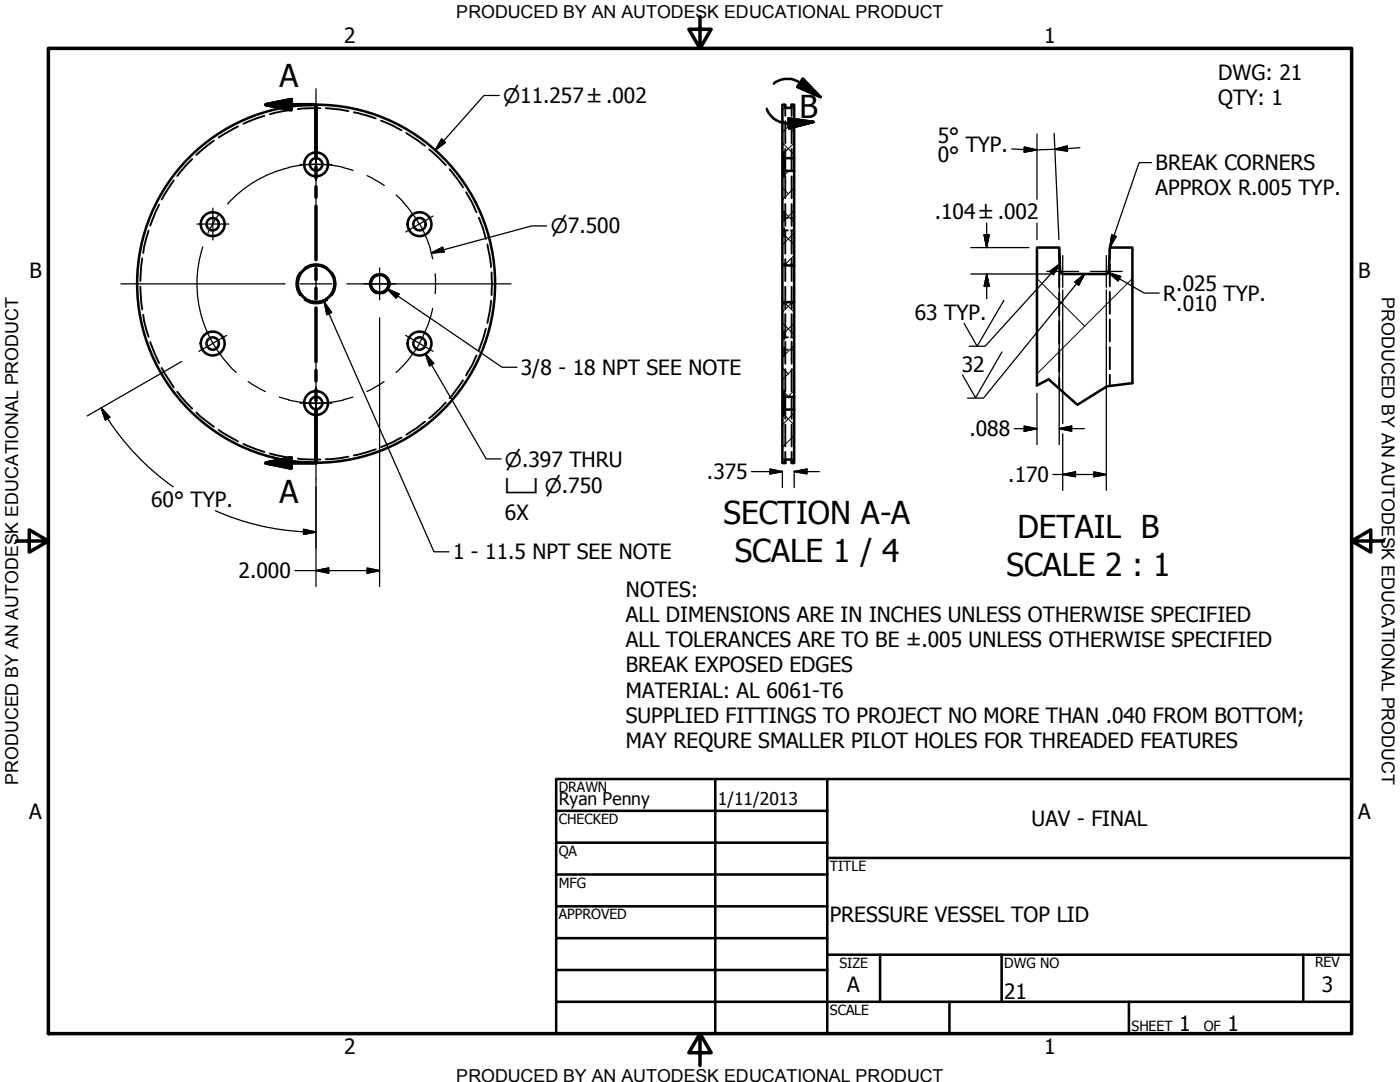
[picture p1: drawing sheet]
<svg xmlns="http://www.w3.org/2000/svg" width="279mm" height="216mm" viewBox="0 0 279 216" stroke-linecap="round" stroke-linejoin="round" font-family="sans-serif">
<!-- layer: Hidden (ANSI) -->
<g fill="none" stroke="#000" stroke-width=".38">
<path d="M34.7 36l-2.4 3.8M38.4 31.8l-3 3.3M42.7 28.1l-3.5 2.8M47.5 25.2l-3.9 2.2M52.8 23.1l-4.2 1.6M58.3 21.9l-4.5 .9M63.9 21.6l-4.5 .2M65 21.6l4.5 .6M70.6 22.4l4.4 1.2M76 24.1l4.1 1.9M81.1 26.5l3.7 2.6M85.7 29.8l1.9 1.7 1.4 1.5"/>
<path d="M89.7 33.8l2.7 3.6M93 38.4l2.1 4M156.7 20.9v2.2M156.7 24.2v4.4M156.7 29.7v4.4M156.7 35.2v4.4M158 20.9v2.2M158 24.2v4.4M158 29.7v4.4M158 35.2v4.4M28 57.2l.4 4.5M28.4 51.6l-.4 4.5"/>
<path d="M29.7 46l-.9 3.2-.2 1.3M31.7 40.8l-1.7 4.2M95.6 43.4l.8 2.2 .6 2.1M97.3 48.8l.7 4.5M98.1 54.4v4.5M156.1 47.1h.2M156.1 42.4h.2M156.4 42.4h.1v1.5M156.5 45.5v1.6h-.1M156.5 46h.7M156.5 43.5h.7M156.7 40.7v4.4"/>
<path d="M156.7 46.2v4.4M156.7 51.7v4.4M156.7 57.2v4.4M157.9 46h.6M157.9 43.5h.6M158 40.7v4.4M158 46.2v4.4M158 51.7v4.4M158 57.2v4.4M211.4 49.4v2.2M211.4 52.8v4.5M211.4 58.4v4.5"/>
<path d="M221.5 49.4v2.2M221.5 52.7v4.5M221.5 58.2v4.4M28.6 62.8l.2 1.3 .9 3.1M30 68.3l1.7 4.2M32.3 73.4l2.4 3.9M35.4 78.2l3 3.3M92.4 75.9l-2.7 3.5M95.1 70.9l-2.1 4M97 65.6l-1.4 4.2M98 60l-.7 4.5M156.1 70.9h.2"/>
<path d="M156.1 66.2h.2M156.4 66.2h.1v1.6M156.5 69.3v1.6h-.1M156.5 69.8h.7M156.5 67.3h.7M156.7 62.7v4.4M156.7 68.2v4.4M156.7 73.7v4.4M156.7 79.2v4.4M157.9 69.8h.6M157.9 67.3h.6M158 62.7v4.4"/>
<path d="M158 68.2v4.4M158 73.7v4.4M158 79.2v4.4M211.4 64.1v4.5M211.4 69.7v4.5M211.4 75.3v2.3M221.5 63.8v4.3M221.5 69.3v4.4M221.5 74.8v2.2M39.2 82.3l.7 .8 2.8 2.1M43.6 85.8l3.9 2.3M48.6 88.6l4.2 1.6"/>
<path d="M53.8 90.5l4.5 .9M59.4 91.5l4.5 .2M69.5 91.1l-1.7 .3-2.8 .2M75 89.7l-4.4 1.2M80.1 87.3l-4.1 1.9M84.8 84.1l-3.7 2.6M89 80.3l-1.4 1.5-1.9 1.6M156.7 84.7v4.4M156.7 90.2v2.2M158 84.7v4.4M158 90.2v2.2"/>
</g>
<!-- layer: Visible (ANSI) -->
<g fill="none" stroke="#000" stroke-width=".51">
<path d="M156.1 30.4v4.8M156.5 34.1h2v18.9l-2.4-.1v-17.7h.4zM156.5 31.6v2.5M156.7 21.5v-.6h-.6v9.5h.4v1.2h2v-10.7h-.5l-.1 .6M157.9 21.5h-1.1M157.9 21.5h.1M158.5 31.6v2.5M27.4 56.6a35.7 35.7 0 0 1 52.9-31.3 35.7 35.7 0 0 1 2 61.4 35.7 35.7 0 0 1-54.8-27.6l-.1-2.5M156.1 52.9v7.4M158.5 53v7.3M211.6 54.2l-.2-4.8h-4.5v27.5M211.6 54.2l.1 .2 .4 .3"/>
<path d="M221.3 54.2l-.3 .4-.2 .1h-8.7M221.3 54.2l.2-4.8h4.5v27.1M156.1 60.3h2.4v18.9h-2v-1.2h-.4zM156.1 78v4.8M156.5 79.2v2.5M158.5 79.2v2.5M156.7 91.8v.6h-.6v-9.6h.4v-1.1h2v10.7h-.5l-.1-.6M156.8 91.7h1.1M156.8 91.8h.1"/>
<circle cx="63.1" cy="32.8" r="1.24"/>
<circle cx="63.1" cy="32.8" r="2.38"/>
<circle cx="42.4" cy="44.7" r="1.24"/>
<circle cx="42.4" cy="44.7" r="2.38"/>
<circle cx="63.1" cy="56.6" r="3.7"/>
<circle cx="75.8" cy="56.6" r="1.75"/>
<circle cx="75.8" cy="56.6" r="1.87"/>
<circle cx="83.7" cy="44.7" r="1.24"/>
<circle cx="83.7" cy="44.7" r="2.38"/>
<circle cx="42.4" cy="68.5" r="1.24"/>
<circle cx="42.4" cy="68.5" r="2.38"/>
<circle cx="83.7" cy="68.5" r="1.24"/>
<circle cx="83.7" cy="68.5" r="2.38"/>
<circle cx="63.1" cy="80.4" r="1.24"/>
<circle cx="63.1" cy="80.4" r="2.38"/>
</g>
<!-- layer: Hidden Narrow (ANSI) -->
<path d="M59.8 54.3a4 4 0 0 0 0 4.7M60.7 53.4a4 4 0 0 1 4.7 0M60.7 59.9a4 4 0 0 0 4.7 0M66.3 54.3a4 4 0 0 1 0 4.7M75.1 54.7a2.08 2.08 0 0 0-1.4 1.9 2.08 2.08 0 0 0 1.4 2M76.4 54.7a2.06 2.06 0 0 1 1.5 1.9 2.06 2.06 0 0 1-1.5 2M156.1 52.6h.8M157.7 52.7h.8M156.9 60.6h-.8M157.7 60.6h.8" fill="none" stroke="#000" stroke-width=".25"/>
<!-- layer: Break Line (ANSI) -->
<path d="M226 76.5l-5.1 .6-5.9 3.7-5.7-5.1-2.4 1.2" fill="none" stroke="#000" stroke-width=".51"/>
<!-- layer: Section Line (ANSI) -->
<path d="M53.1 20.9l5-1v2zM53.1 20.9h10v10.7M63.1 33.3v2.2M63.1 37.3v2.1M63.1 41.1v10.7M63.1 53.6v2.2M63.1 57.5v2.2M63.1 61.5v10.6M63.1 73.9v2.1M63.1 77.8v2.1M53.1 92.4l5-1v2zM63.1 81.7v10.7h-10" fill="none" stroke="#000" stroke-width=".7"/>
<path d="M53.1 20.9l5-1zM53.1 20.9l5-1v2zM53.1 92.4l5-1zM53.1 92.4l5-1v2z" fill="#000" stroke="#000" stroke-width=".7"/>
<!-- layer: Detail Boundary (ANSI) -->
<path d="M154.4 16.7a4.3 4.3 0 0 1 5.3-.2l4.1 2.9M160.2 15.7l3.6 3.7-4.7-2.1zM153 21.7a4.3 4.3 0 0 0 4.4 2.9l5-.3M157.4 23.6l5 .7-4.9 1.3z" fill="none" stroke="#000" stroke-width=".51"/>
<path d="M159.1 17.3l4.7 2.1zM160.2 15.7l3.6 3.7-4.7-2.1zM157.5 25.6l4.9-1.3zM157.4 23.6l5 .7-4.9 1.3z" fill="#000" stroke="#000" stroke-width=".51"/>
<!-- layer: Border (ANSI) -->
<path d="M9.7 9.7h260v196.5h-260zM139.7 3.3v6.4l-2.2-3.9h4.4l-2.2 3.9M3.3 107.9h6.4l-3.9-2.2v4.5l3.9-2.3M269.7 107.9l3.9 2.3v-4.5l-3.9 2.2h6.4M139.7 206.2l2.2 3.9h-4.4l2.2-3.9v6.4" fill="none" stroke="#000" stroke-width=".7"/>
<!-- layer: Title (ANSI) -->
<g fill="none" stroke="#000" stroke-width=".51">
<path d="M111 155.4h158.7v50.8h-158.7zM142.7 155.4v50.8M165.1 155.4v50.8M111 161.8h54.1M111 168.1h54.1M111 174.5h54.1M165.1 171.2h104.6M111 180.8h54.1M111 187.2h54.1M111 193.5h54.1M111 199.9h158.7M165.1 190.5h104.6"/>
<path d="M175.6 190.5v9.4M189.5 199.9v6.3M199.9 190.5v9.4M225.3 199.9v6.3M260.1 190.5v9.4"/>
</g>
<!-- layer: Hatch (ANSI) -->
<g fill="none" stroke="#000" stroke-width=".2">
<path d="M156.1 37.5l1.3 1.2M156.1 24l2.4 2.4M156.2 28.6l2.3 2.3M156.3 35.2l-.2 .2M156.7 21.3l-.6 .6M157.4 34.1l-.9 .9M158.4 35.3l.1 .1M158.5 37.5l-2.4 2.4M158.5 28.5l-2 2M158.5 24l-2.4 2.4M156.1 42l2.4 2.4M156.2 46.5l2.3 2.3"/>
<path d="M158.5 50.9l-2 2.1M158.5 46.5l-2.4 2.3M158.5 42l-2.4 2.4M206.9 55.6l9.6 9.5M226 55.6l-19.1 19M156.1 77.9l.2 .1M156.1 73.4l1.3 1.2M156.2 64.5l2.3 2.3M156.5 78.3l.9 .9M156.5 60.3l2 2M158.2 60.3l-2.1 2M158.4 71.2l.1 .1"/>
<path d="M158.5 77.9l-1.3 1.3M158.5 73.4l-2.4 2.4M158.5 68.9l-2.4 2.4M158.5 64.5l-2.4 2.3M156.1 91.4l.6 .5M156.5 82.8l2 2M158.4 89.2l.1 .1M158.5 91.4l-.6 .5M158.5 86.9l-2.4 2.4M158.5 82.4l-2.4 2.4"/>
</g>
<!-- layer: Symbol (ANSI) -->
<g fill="none" stroke="#000" stroke-width=".25">
<path d="M229.8 32.4h-2.5l-5.8 17M77.3 57.7l2.3 1-.5 .8zM77.3 57.7l22.9 15.6h3M200.3 59.9l-5.3 9.2-2.6-4.6M209.6 54l1.9-1.4-.8 1.4M209.6 54.2l.6 .6 .4-.6M210.1 54.2l-13.5 14.9h-3.2M211.5 52.6l-1.3 1.4M214.5 56.3l2-1.6-1.2 2.2zM216.5 54.7l-20.2 24.7h-3.2M221.9 46.9l.9 .3-1.3 2.2zM64.7 60.3l1.5 2.1-1 .4z"/>
<path d="M64.7 60.3l21.9 49.8h3M84.9 70.6l1.7 1.9-.9 .5zM84.9 70.6l12.1 21h3M200 70.2l-5.3 9.2-2.6-4.6"/>
</g>
<path d="M77.3 57.7l2.3 1zM77.3 57.7l2.3 1-.5 .8zM211.5 52.6l-1.3 2.2zM209.5 54.2l2-1.6-1.3 2.2zM216.5 54.7l-1.2 2.2zM214.5 56.3l2-1.6-1.2 2.2zM221.9 46.9l-.4 2.5zM221.9 46.9l.9 .3-1.3 2.2zM64.7 60.3l1.5 2.1zM64.7 60.3l1.5 2.1-1 .4zM84.9 70.6l1.7 1.9zM84.9 70.6l1.7 1.9-.9 .5z" fill="#000" stroke="#000" stroke-width=".25"/>
<!-- layer: Center Mark (ANSI) -->
<g fill="none" stroke="#000" stroke-width=".25">
<path d="M63.1 17.7v32.8M59.9 32.8h6.3M63.1 29.7v6.3M24.1 56.6h32.8M39.3 44.7h6.4M42.5 41.5v6.4M59.9 56.6h6.3M63.1 53.5v6.3M69.2 56.6h32.8M72.6 56.6h6.3M75.8 53.5v6.3M86.4 43.1l-5.4 3.2"/>
<path d="M208.9 54.2h6.4M212.1 51v6.3M217.6 54.2h6.4M220.8 51v6.3M45.2 66.9l-5.5 3.2M63.1 77.3v6.3M63.1 62.8v32.8M81 66.9l5.4 3.2M59.9 80.5h6.3"/>
</g>
<!-- layer: Centerline (ANSI) -->
<g fill="none" stroke="#000" stroke-width=".25">
<path d="M57.6 33.5a23.8 23.8 0 0 0-12.2 7.2M63.1 32.8a23.8 23.8 0 0 1 5.5 .6M63.1 32.8a23.8 23.8 0 0 0-5.5 .6M68.6 33.5l1.8 .5M73.2 35l3.5 2M79 38.9l1.4 1.3M40.5 49.3a23.8 23.8 0 0 0 5.3 23.6M43.5 43l-2 3.5M80.4 40.3a23.8 23.8 0 0 1 3.3 4.4M83.7 44.7a23.8 23.8 0 0 1 2.2 5.1M85.9 49.8l.4 1.9M86.8 54.6v4"/>
<path d="M45.8 73l1.3 1.3M49.5 76.1l3.5 2M55.7 79.2l1.9 .5M57.6 79.8a23.8 23.8 0 0 0 11 0M70.4 79.2l-1.8 .5M76.7 76.1l-3.5 2M83.7 68.5a23.8 23.8 0 0 1-4.7 5.8M86.3 61.6l-.4 1.8a23.8 23.8 0 0 1-2.2 5.1"/>
</g>
<!-- layer: Dimension (ANSI) -->
<g fill="none" stroke="#000" stroke-width=".25">
<path d="M99.6 19h-3l-9.7 11M88.1 27.7l.8 .7-2 1.6zM204.4 29.3l2.5 .6-2.5 .5zM206.9 26.7v13.1M210.4 26.6l.9 21.2M210.5 29.8l2.5-.7v1.1zM215.5 29.5l-2.5 .2a69.9 69.9 0 0 1-11.1 0M86.1 50.5l2.2-1.2 .3 1zM109.1 45.1h-3l-20 5.4M193.7 49.4h11.7M193.7 54.7h16.5M196.4 46.9h1l-.5 2.5z"/>
<path d="M196.9 54.7l.5 2.5h-1zM196.9 44.5v4.9M196.9 54.7v4.9M206.9 44.5v3.3M211.4 51v1.6M211.4 54.3v34.4M212.1 57.8v26.7M220.8 57.8v40.1M221.2 54.4l2.4 .8-.5 .9zM221.2 54.4l7.1 4.1h3M36.3 72.1l-18.9 10.9M75.8 63.4v53.6"/>
<path d="M206.9 78.5v10.2M20.2 81.4l1.7 1.8-.9 .6zM20.2 81.4l1.3 2.2M21.5 83.5a49.6 49.6 0 0 0 13.1 13.6M63.1 95.6v21.4M150 94.1h6.1M153.7 93.6l2.4 .5-2.4 .5zM156.1 94v3.3M158.5 94.1l2.5-.5v1zM158.5 94.1h5M158.5 94v3.3M202.4 85.5h4.5"/>
<path d="M204.4 85l2.5 .5-2.5 .5zM210.1 94.7h10.7M211.4 85.5l2.5-.5v1zM211.4 85.5h5M212.1 94.7l2.5-.5v.9zM212.1 86.6v11.3M218.3 94.2l2.5 .5-2.5 .4zM43 101.9a49.6 49.6 0 0 0 20.1 4.3M58.9 113.9h16.9M60.6 105.6l2.5 .6-2.5 .4zM63.1 113.9l2.5-.6v1.1zM73.3 113.3l2.5 .6-2.5 .5z"/>
</g>
<g fill="#000" stroke="#000" stroke-width=".25">
<path d="M88.1 27.7l-1.2 2.3zM88.1 27.7l.8 .7-2 1.6zM204.4 30.4l2.5-.5zM204.4 29.3l2.5 .6-2.5 .5zM210.5 29.8l2.5-.7zM210.5 29.8l2.5-.7v1.1zM86.1 50.5l2.2-1.2zM86.1 50.5l2.2-1.2 .3 1zM196.4 46.9l.5 2.5zM196.4 46.9h1l-.5 2.5zM196.9 54.7l.5 2.5zM196.9 54.7l.5 2.5h-1z"/>
<path d="M221.2 54.4l2.4 .8zM221.2 54.4l2.4 .8-.5 .9zM20.2 81.4l1.7 1.8zM20.2 81.4l1.7 1.8-.9 .6zM153.7 94.6l2.4-.5zM153.7 93.6l2.4 .5-2.4 .5zM158.5 94.1l2.5-.5zM158.5 94.1l2.5-.5v1zM204.4 86l2.5-.5zM204.4 85l2.5 .5-2.5 .5zM211.4 85.5l2.5-.5zM211.4 85.5l2.5-.5v1z"/>
<path d="M212.1 94.7l2.5-.5zM212.1 94.7l2.5-.5v.9zM218.3 95.1l2.5-.4zM218.3 94.2l2.5 .5-2.5 .4zM60.6 106.6l2.5-.4zM60.6 105.6l2.5 .6-2.5 .4zM63.1 113.9l2.5-.6zM63.1 113.9l2.5-.6v1.1zM73.3 114.4l2.5-.5zM73.3 113.3l2.5 .6-2.5 .5z"/>
</g>
<g font-size="6.3">
<text x="55.8" y="17.4">A</text>
<text x="159.6" y="23.6">B</text>
<text x="55.8" y="100.5">A</text>
<text x="144.4" y="104.5">SECTION A-A</text>
<text x="203.1" y="107.3">DETAIL B</text>
<text x="146.6" y="112.1">SCALE 1 / 4</text>
<text x="200.9" y="114.9">SCALE 2 : 1</text>
</g>
<g font-size="4.2">
<text x="68.7" y="8.6">2</text>
<text x="208.4" y="8.6">1</text>
<text x="243.1" y="15.9">DWG: 21</text>
<text x="243.1" y="21">QTY: 1</text>
<text x="187.1" y="28.4">5°</text>
<text x="187.1" y="32.4">0°</text>
<text x="192.7" y="30.4">TYP.</text>
<text x="230.6" y="34">BREAK CORNERS</text>
<text x="230.6" y="39">APPROX R.005 TYP.</text>
<text x="186.6" y="43.6">.104 ±.002</text>
<text x="5.9" y="55.5">B</text>
<text x="234.8" y="58">.025</text>
<text x="271.1" y="55.5">B</text>
<text x="182.6" y="63.9">63 TYP.</text>
<text x="232.2" y="60">R</text>
<text x="234.8" y="62">.010</text>
<text x="244.2" y="60">TYP.</text>
<text x="103.9" y="74.8">3/8 - 18 NPT SEE NOTE</text>
<text x="192" y="74.2">32</text>
<text x="193.5" y="87.1">.088</text>
<text x="141.1" y="95.6">.375</text>
<text x="30.2" y="101.1">60° TYP.</text>
<text x="201.2" y="96.2">.170</text>
<text x="100.8" y="103.8">6X</text>
<text x="90.4" y="111.6">1 - 11.5 NPT SEE NOTE</text>
<text x="47.6" y="115.4">2.000</text>
<text x="124.9" y="119.1">NOTES:</text>
<text x="124.9" y="124.1">ALL DIMENSIONS ARE IN INCHES UNLESS OTHERWISE SPECIFIED</text>
<text x="124.9" y="129.2">ALL TOLERANCES ARE TO BE ±.005 UNLESS OTHERWISE SPECIFIED</text>
<text x="124.9" y="134.2">BREAK EXPOSED EDGES</text>
<text x="124.9" y="139.2">MATERIAL: AL 6061-T6</text>
<text x="124.9" y="144.2">SUPPLIED FITTINGS TO PROJECT NO MORE THAN .040 FROM BOTTOM;</text>
<text x="124.9" y="149.2">MAY REQURE SMALLER PILOT HOLES FOR THREADED FEATURES</text>
<text x="5.8" y="163.4">A</text>
<text x="205.9" y="164.8">UAV - FINAL</text>
<text x="271" y="163.4">A</text>
<text x="165.6" y="183.9">PRESSURE VESSEL TOP LID</text>
<text x="169.1" y="198">A</text>
<text x="263.8" y="198">3</text>
<text x="200.4" y="199.4">21</text>
<text x="235.3" y="205.7">1</text>
<text x="245" y="205.7">1</text>
<text x="68.7" y="210.3">2</text>
<text x="208.4" y="210.3">1</text>
</g>
<g font-size="4">
<text x="100.4" y="20.5">⌀11.257 ±.002</text>
<text x="109.9" y="46.5">⌀7.500</text>
<text x="100.8" y="93.1">⌀.397 THRU</text>
<text x="100.8" y="98.4">⌴ ⌀.750</text>
</g>
<g font-size="3.6">
<text x="91.1" y="3.6">PRODUCED BY AN AUTODESK EDUCATIONAL PRODUCT</text>
<text x="275.8" y="59.3" transform="rotate(90 275.8 59.3)">PRODUCED BY AN AUTODESK EDUCATIONAL PRODUCT</text>
<text x="3.6" y="156.6" transform="rotate(-90 3.6 156.6)">PRODUCED BY AN AUTODESK EDUCATIONAL PRODUCT</text>
<text x="91.1" y="215.9">PRODUCED BY AN AUTODESK EDUCATIONAL PRODUCT</text>
</g>
<g font-size="3.5">
<text x="111.5" y="160.6">Ryan Penny</text>
<text x="143.3" y="160.7">1/11/2013</text>
</g>
<g font-size="2.8">
<text x="111.5" y="158">DRAWN</text>
<text x="111.5" y="164.4">CHECKED</text>
<text x="111.5" y="170.8">QA</text>
<text x="165.6" y="173.7">TITLE</text>
<text x="111.5" y="177.1">MFG</text>
<text x="111.5" y="183.5">APPROVED</text>
<text x="167.5" y="193.1">SIZE</text>
<text x="200.4" y="193.1">DWG NO</text>
<text x="262.4" y="193">REV</text>
<text x="165.6" y="202.5">SCALE</text>
<text x="225.8" y="205.7">SHEET</text>
<text x="240.2" y="205.7">OF</text>
</g>
</svg>
